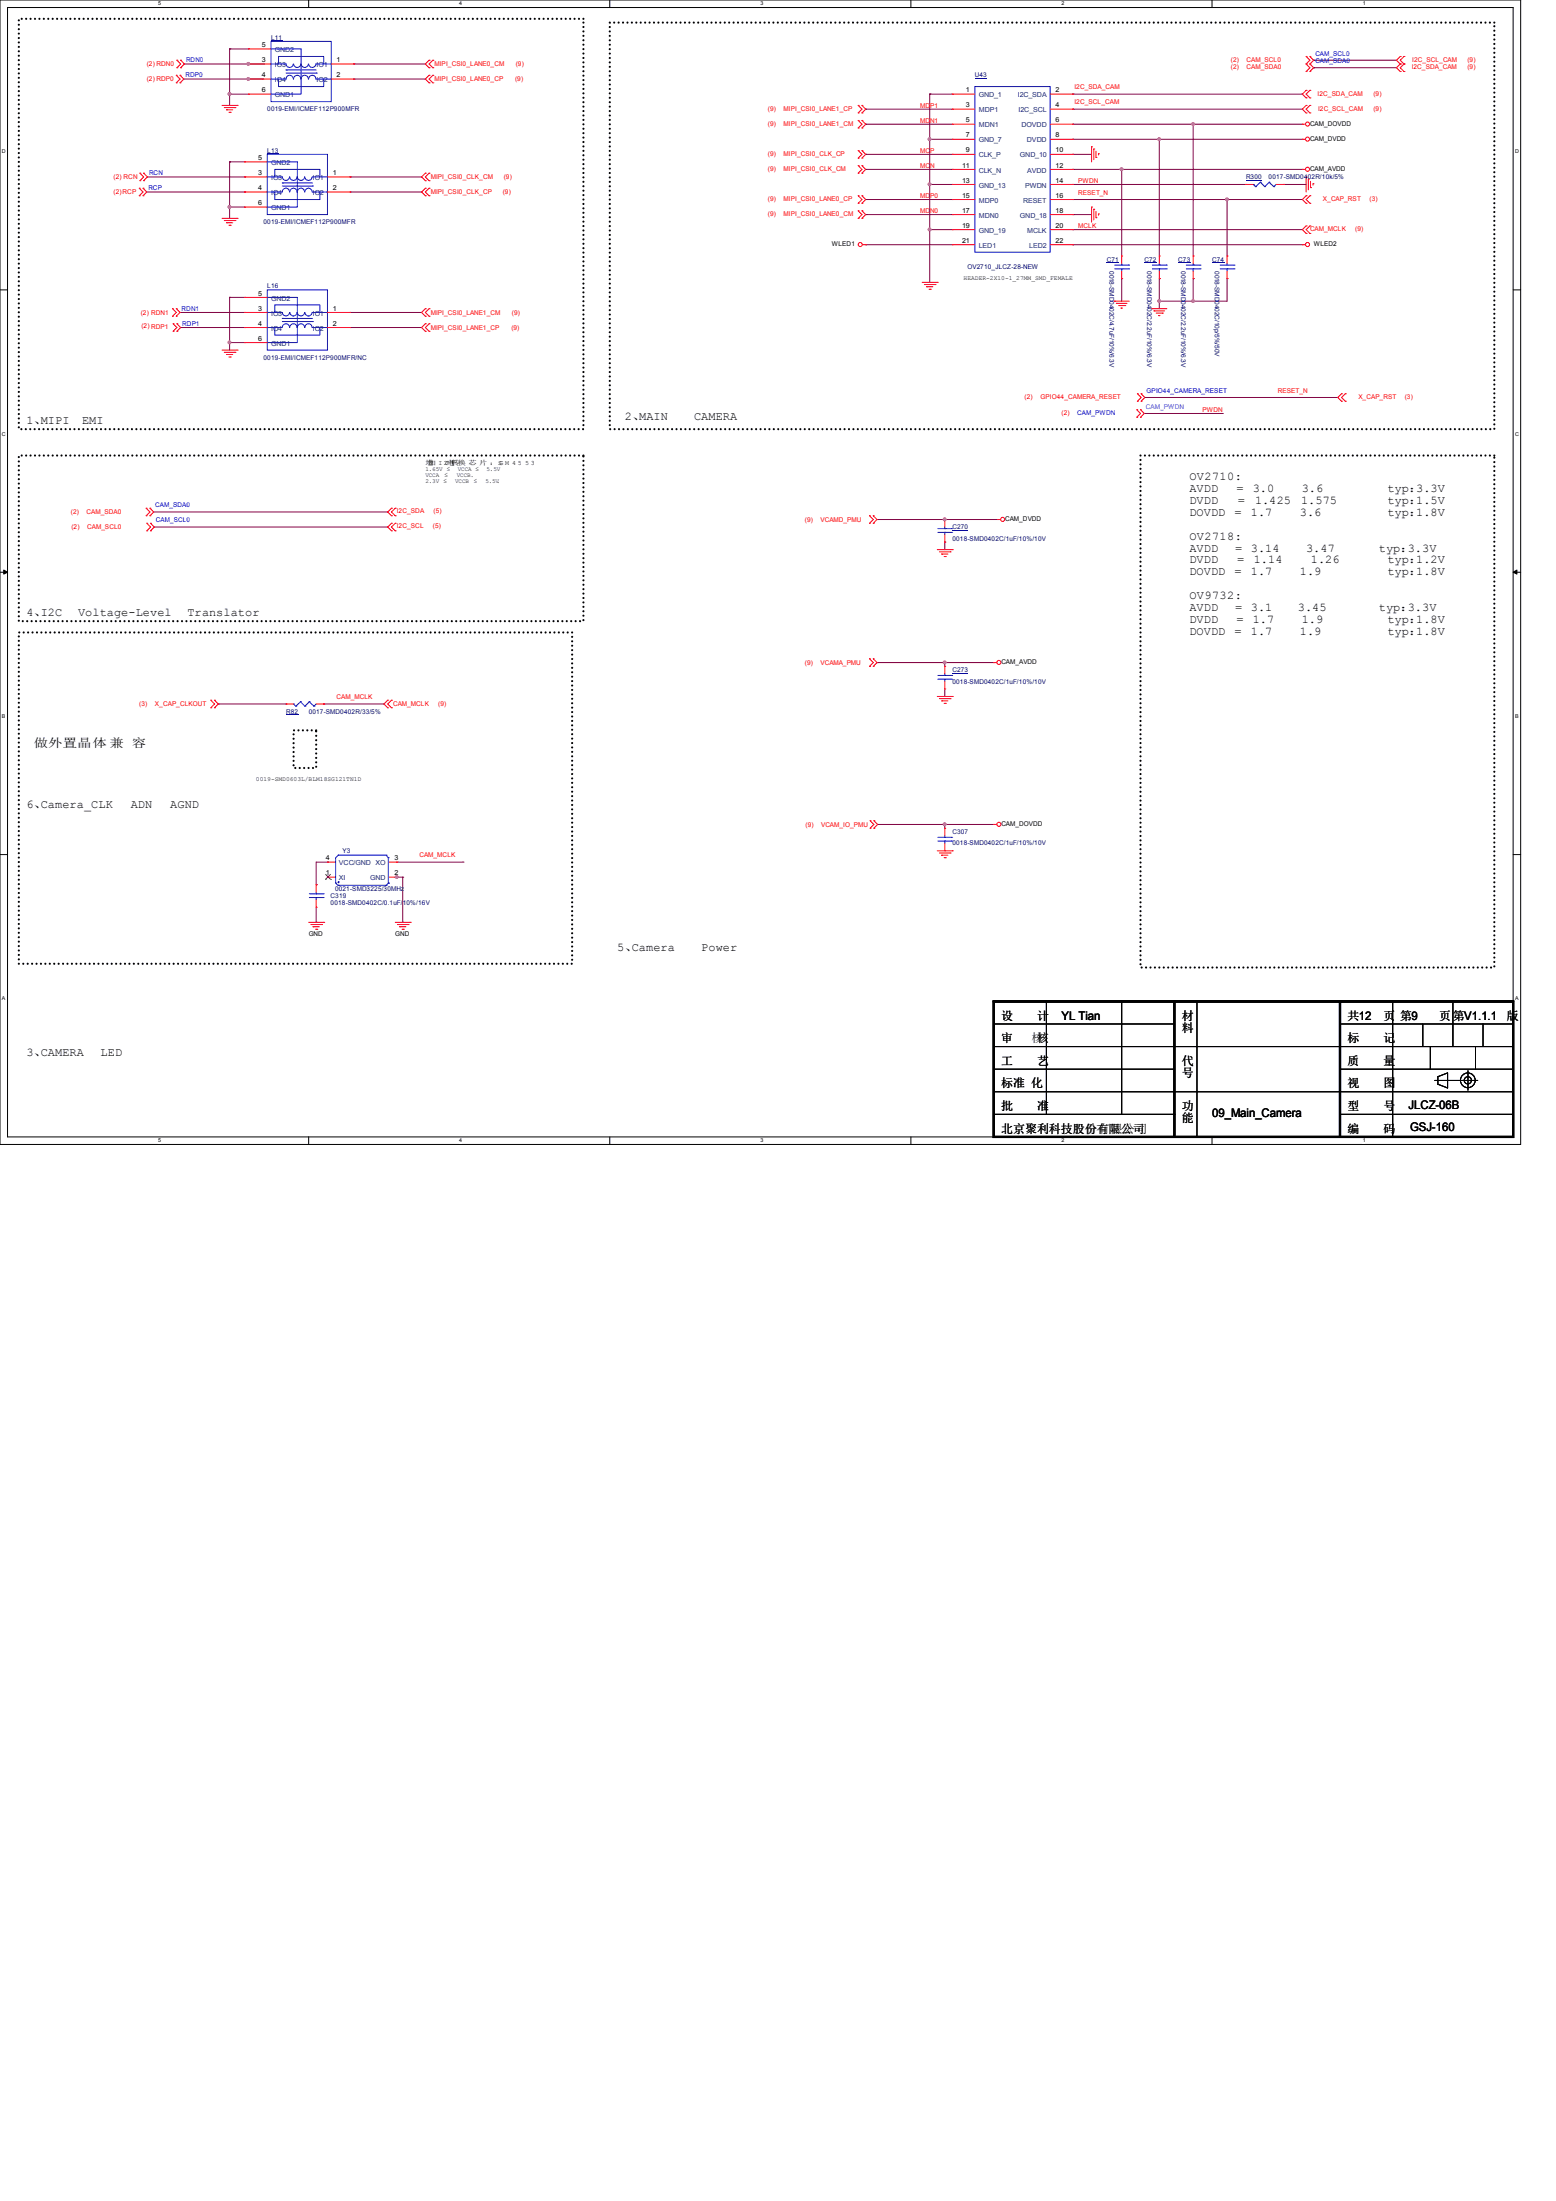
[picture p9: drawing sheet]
<svg xmlns="http://www.w3.org/2000/svg" width="210mm" height="297mm" viewBox="0 0 210 297" stroke-linecap="round" stroke-linejoin="round" font-family="sans-serif">
<path d="M0 0h205.2v154.4h-205.2zM1 1h203.2v152.4h-203.2z" fill="none" stroke="#000" stroke-width=".13"/>
<g fill="#fff">
<path d="M21.3 .1h.4v.8h-.4z"/>
<path d="M21.3 153.5h.4v.8h-.4z"/>
</g>
<path d="M41.7 0v1M41.7 153.4v1" fill="none" stroke="#000" stroke-width=".13"/>
<g fill="#fff">
<path d="M62 .1h.4v.8h-.4z"/>
<path d="M62 153.5h.4v.8h-.4z"/>
</g>
<path d="M82.3 0v1M82.3 153.4v1" fill="none" stroke="#000" stroke-width=".13"/>
<g fill="#fff">
<path d="M102.6 .1h.4v.8h-.4z"/>
<path d="M102.6 153.5h.4v.8h-.4z"/>
</g>
<path d="M122.9 0v1M122.9 153.4v1" fill="none" stroke="#000" stroke-width=".13"/>
<g fill="#fff">
<path d="M143.3 .1h.3v.8h-.3z"/>
<path d="M143.3 153.5h.3v.8h-.3z"/>
</g>
<path d="M163.6 0v1M163.6 153.4v1" fill="none" stroke="#000" stroke-width=".13"/>
<g fill="#fff">
<path d="M183.9 .1h.4v.8h-.4z"/>
<path d="M183.9 153.5h.4v.8h-.4z"/>
<path d="M.3 20.1h.5v.8h-.5z"/>
<path d="M204.5 20.1h.5v.8h-.5z"/>
<path d="M.3 58.2h.5v.8h-.5z"/>
<path d="M204.5 58.2h.5v.8h-.5z"/>
</g>
<path d="M0 39.1h1M204.2 39.1h1" fill="none" stroke="#000" stroke-width=".13"/>
<g fill="#fff">
<path d="M.3 96.3h.4v.8h-.4z"/>
<path d="M204.5 96.3h.4v.8h-.4z"/>
</g>
<path d="M0 77.2h1M204.2 77.2h1" fill="none" stroke="#000" stroke-width=".13"/>
<path d="M.5 76.9l.5 .3-.5 .3zM204.2 77.2l.5-.3v.6z" fill="#000" stroke="#000" stroke-width=".13"/>
<g fill="#fff">
<path d="M.3 134.4h.4v.8h-.4z"/>
<path d="M204.5 134.4h.4v.8h-.4z"/>
</g>
<g fill="none" stroke="#000" stroke-width=".13">
<path d="M0 115.3h1M204.2 115.3h1M134.1 138.2h24.4M141.2 135.1v15.3M151.4 135.1v15.3M161.5 135.1v18.3M180.8 138.2h23.4M188 135.1v18.3M192 138.2v3M196.1 135.1v6.1M200.2 138.2v3M134.1 147.3h70.1"/>
<path d="M134.1 141.2h70.1M134.1 144.3h24.4M134.1 150.4h24.4M180.8 144.3h23.4M180.8 150.4h23.4M193 141.2v3.1M193.6 145.8h5.8M194.1 145.3l1.3-.5v2l-1.3-.5zM198.1 144.5v2.6M199.1 141.2v3.1"/>
<circle cx="198.1" cy="145.8" r="1"/>
<circle cx="198.1" cy="145.8" r=".49"/>
</g>
<path d="M2.5 2.5h76.2v55.4h-76.2zM82.3 3h119.4v54.9h-119.4zM2.5 61.5h76.2v22.3h-76.2zM153.9 61.5h47.8v69.1h-47.8zM2.5 85.3h74.7v44.7h-74.7zM39.6 98.6h3.1v5h-3.1z" fill="none" stroke="#000" stroke-width=".3" stroke-dasharray="0 .6"/>
<g fill="none" stroke="#800040" stroke-width=".13">
<path d="M24.8 10.7h10.7M24.9 8.6h10.7M31 6.6h.1M31 12.7h.1M31 12.7h2.5M31 6.6v7.6M31 6.6h2.5M33.5 8.6h.1M33.5 10.7h.1M35.5 10.7h.1M35.6 8.6h.1M47.8 10.7h.1"/>
<path d="M47.8 8.6h.1M47.8 10.7h9.6M47.8 8.6h9.6M116.8 16.8h.1M116.8 14.7h.1M116.8 14.7h11.7M116.8 16.8h11.7M125.5 12.7h.1M125.5 18.8h.1M125.5 12.7h3M125.5 18.8h3M125.5 12.7v25.4"/>
<path d="M144.8 14.7h.1M144.8 12.7h.1M144.8 18.8h.1M144.8 16.8h.1M144.8 14.7h31M144.8 12.7h31M144.8 18.8h31M144.8 16.8h31M156.5 18.8h.1M156.5 18.8v15.7M161 16.8h.1M161 16.8v17.7"/>
<path d="M177.3 8.1h.1M177.3 9.1h.1M177.3 8.1h11.2M177.3 9.1h11.2M19.8 25.9h13.2M19.9 23.9h13.1M31 21.8h.1M31 27.9h.1M31 21.8v7.7M31 21.8h2M31 27.9h2M33 23.9h.1"/>
<path d="M33 25.9h.1M47.2 23.9h.1M47.2 25.9h.1M47.2 23.9h9.7M47.2 25.9h9.7M116.8 26.9h.1M116.8 29h.1M116.8 20.8h.1M116.8 22.9h.1M116.8 33h.1M116.8 26.9h11.7M116.8 29h11.7"/>
<path d="M116.8 20.8h11.7M116.8 22.9h11.7M116.8 33h11.7M125.5 31h.1M125.5 24.9h.1M125.5 31h3M125.5 24.9h3M144.8 31h.1M144.8 24.9h.1M144.8 22.9h.1M144.8 26.9h.1M144.8 29h.1"/>
<path d="M144.8 20.8h.1M144.8 33h.1M144.8 26.9h31M144.8 29h2.5M144.8 20.8h2.5M144.8 22.9h31M144.8 31h31M144.8 24.9h23.3M144.8 33h31M151.4 22.9h.1M151.4 37.6h.1M151.4 22.9v11.6"/>
<path d="M151.4 37.6v3M156.5 37.6h.1M156.5 37.6v4.1M161 37.6h.1M161 37.6v3M165.6 26.9h.1M165.6 37.6h.1M165.6 26.9v7.6M165.6 37.6v3h-9.1M173.2 24.9h.1M173.2 24.9h3.1M24.3 42.2h8.7"/>
<path d="M24.4 44.2h8.6M31 40.1h.1M31 46.2h.1M31 40.1h2M31 40.1v7.1M31 46.2h2M33 42.2h.1M33 44.2h.1M47.2 42.2h.1M47.2 44.2h.1M47.2 42.2h9.7M47.2 44.2h9.7"/>
<path d="M154.4 55.8h.1M154.4 55.8h10.7M154.5 53.6h.1M154.5 53.6h26.1M156.5 40.6h.1M161 40.6h.1M20.7 69.1h31.6M20.8 71.1h31.5M52.3 69.1h.1M52.3 71.1h.1M118.4 70.1h.1M118.4 70.1h16.2"/>
<path d="M127.5 73.2h.1M127.5 70.1h.1M127.5 73.2v1M29.5 95h.1M29.5 95h9.1M43.7 95h.1M43.7 95h8.1M118.4 89.4h.1M118.4 89.4h15.7M127.5 89.4h.1M127.5 94h.1M127.5 89.4v.5"/>
<path d="M127.5 93v1M42.7 119.4h.1M44.2 116.3h.1M44.2 116.3h-1.5v3.1M53.3 118.4h1.1M53.6 118.4h.1M53.6 116.3h8.9M54.4 118.4h.1M54.4 118.4v6.1M62.5 116.3h.1M118.4 111.3h.1M118.4 111.3h15.7"/>
<path d="M127.5 111.3h.1M127.5 111.3v.5M42.7 124.5h.1M42.7 122.4v2.1M54.4 124.5h.1"/>
</g>
<g fill="#f0f" stroke="#f0f" stroke-width=".13">
<circle cx="33.5" cy="8.6" r=".19"/>
<circle cx="33.5" cy="10.6" r=".19"/>
<circle cx="127.5" cy="70.1" r=".19"/>
<circle cx="127.5" cy="89.4" r=".19"/>
<circle cx="156.4" cy="18.8" r=".19"/>
<circle cx="161" cy="16.7" r=".19"/>
<circle cx="165.6" cy="26.9" r=".19"/>
<circle cx="125.5" cy="31" r=".19"/>
<circle cx="125.5" cy="24.9" r=".19"/>
<circle cx="125.5" cy="18.8" r=".19"/>
<circle cx="161" cy="40.6" r=".19"/>
<circle cx="156.4" cy="40.6" r=".19"/>
<circle cx="151.4" cy="22.8" r=".19"/>
<circle cx="31" cy="46.2" r=".19"/>
<circle cx="31" cy="27.9" r=".19"/>
<circle cx="31" cy="12.7" r=".19"/>
<circle cx="127.5" cy="111.2" r=".19"/>
<circle cx="53.5" cy="118.3" r=".19"/>
</g>
<g fill="none" stroke="#f00" stroke-width=".13">
<path d="M23.8 10.2h.1M23.8 11.2h.1M23.8 10.2l.5 .5-.5 .5M23.9 8.1h.1M23.9 9.1h.1M23.9 8.1l.5 .5-.5 .5M24.3 11.2h.1M24.3 10.2h.1M24.3 10.2l.5 .5-.5 .5M24.4 9.1h.1M24.4 8.1h.1M24.4 8.1l.5 .5-.5 .5"/>
<path d="M30 14.2h2M30.3 14.5h1.4M30.6 14.8h.1M30.6 14.8h.8M30.9 15.2h.2M31.1 15.2h.1M31.7 14.5h.1M32 14.2h.1M57.9 8.1h.1M57.9 9.1h.1M57.9 10.2h.1M57.9 11.2h.1"/>
<path d="M57.9 8.1l-.5 .5 .5 .5M57.9 10.2l-.5 .5 .5 .5M58.4 9.1h.1M58.4 8.1h.1M58.4 11.2h.1M58.4 10.2h.1M58.4 8.1l-.5 .5 .5 .5M58.4 10.2l-.5 .5 .5 .5M115.8 17.3h.1M115.8 16.3h.1M115.8 15.2h.1M115.8 14.2h.1"/>
<path d="M115.8 16.3l.5 .5-.5 .5M115.8 14.2l.5 .5-.5 .5M116.3 16.3h.1M116.3 17.3h.1M116.3 14.2h.1M116.3 15.2h.1M116.3 16.3l.5 .5-.5 .5M116.3 14.2l.5 .5-.5 .5M147.3 19.8h.1M147.3 19.8v2M175.8 18.8h.1M175.8 16.8h.1"/>
<path d="M175.8 18.8h.4M175.8 16.8h.4M176.3 12.2h.1M176.3 13.2h.1M176.3 14.2h.1M176.3 15.2h.1M176.3 7.6h.1M176.3 8.6h.1M176.3 9.7h.1M176.3 12.2l-.5 .5 .5 .5M176.3 14.2l-.5 .5 .5 .5M176.3 7.6l.5 .5-.5 .5"/>
<path d="M176.3 8.6l.5 .5-.5 .6M176.8 13.2h.1M176.8 12.2h.1M176.8 15.2h.1M176.8 14.2h.1M176.8 8.6h.1M176.8 7.6h.1M176.8 9.7h.1M176.8 12.2l-.5 .5 .5 .5M176.8 14.2l-.5 .5 .5 .5M176.8 7.6l.5 .5-.5 .5M176.8 8.6l.5 .5-.5 .6"/>
<path d="M189 8.6h.1M189 9.7h.1M189 7.6h.1M189 8.6l-.5 .5 .5 .6M189 7.6l-.5 .5 .5 .5M189.5 9.7h.1M189.5 8.6h.1M189.5 7.6h.1M189.5 8.6l-.5 .5 .5 .6M189.5 7.6l-.5 .5 .5 .5M18.8 25.4h.1M18.8 26.4h.1"/>
<path d="M18.8 25.4l.5 .5-.5 .5M18.9 23.4h.1M18.9 24.4h.1M18.9 23.4l.5 .5-.5 .5M19.3 26.4h.1M19.3 25.4h.1M19.3 25.4l.5 .5-.5 .5M19.4 24.4h.1M19.4 23.4h.1M19.4 23.4l.5 .5-.5 .5M30 29.5h2M30.3 29.8h1.4"/>
<path d="M30.6 30.1h.1M30.6 30.1h.8M30.9 30.4h.2M31.1 30.4h.1M31.7 29.8h.1M32 29.5h.1M57.4 23.4h.1M57.4 24.4h.1M57.4 25.4h.1M57.4 26.4h.1M57.4 23.4l-.5 .5 .5 .5M57.4 25.4l-.5 .5 .5 .5"/>
<path d="M57.9 24.4h.1M57.9 23.4h.1M57.9 26.4h.1M57.9 25.4h.1M57.9 23.4l-.5 .5 .5 .5M57.9 25.4l-.5 .5 .5 .5M115.8 29.5h.1M115.8 28.4h.1M115.8 27.4h.1M115.8 26.4h.1M115.8 23.4h.1M115.8 22.4h.1"/>
<path d="M115.8 21.3h.1M115.8 20.3h.1M115.8 28.4l.5 .6-.5 .5M115.8 26.4l.5 .5-.5 .5M115.8 22.4l.5 .5-.5 .5M115.8 20.3l.5 .5-.5 .5M116.3 28.4h.1M116.3 29.5h.1M116.3 26.4h.1M116.3 27.4h.1M116.3 22.4h.1M116.3 23.4h.1"/>
<path d="M116.3 20.3h.1M116.3 21.3h.1M116.3 28.4l.5 .6-.5 .5M116.3 26.4l.5 .5-.5 .5M116.3 22.4l.5 .5-.5 .5M116.3 20.3l.5 .5-.5 .5M116.4 33h.4M116.8 33h.1M124.5 38.1h2M124.8 38.4h1.4M125.1 38.7h.1M125.1 38.7h.8"/>
<path d="M125.4 39h.2M125.6 39h.1M126.2 38.4h.1M126.5 38.1h.1M147.3 27.9h.1M147.3 27.9v2.1M147.6 20.1h.1M147.6 28.2h.1M147.6 20.1v1.4M147.6 28.2v1.5M147.9 21.3h.1M147.9 29.4h.1"/>
<path d="M147.9 20.4v.9M147.9 28.5v.9M148.3 20.7h.1M148.3 28.9h.1M148.3 20.7v.2M148.3 28.9v.1M175.8 33h.1M175.8 22.9h.1M175.8 33h.4M175.8 22.9h.4M176.3 23.9h.1M176.3 30.5h.1"/>
<path d="M176.3 31.5h.1M176.3 27.4h.1M176.3 26.4h.1M176.3 23.9v2M176.3 30.5l-.5 .5 .5 .5M176.3 26.4l-.5 .5 .5 .5M176.6 24.2h.1M176.6 24.2v1.4M176.8 31.5h.1M176.8 30.5h.1M176.8 26.4h.1M176.8 27.4h.1"/>
<path d="M176.8 30.5l-.5 .5 .5 .5M176.8 26.4l-.5 .5 .5 .5M176.9 25.3h.1M176.9 24.5v.8M177.2 24.8h.1M177.2 24.8v.2M23.3 41.7h.1M23.3 42.7h.1M23.3 41.7l.5 .5-.5 .5M23.4 43.7h.1M23.4 44.7h.1M23.4 43.7l.5 .5-.5 .5"/>
<path d="M23.8 42.7h.1M23.8 41.7h.1M23.8 41.7l.5 .5-.5 .5M23.9 44.7h.1M23.9 43.7h.1M23.9 43.7l.5 .5-.5 .5M30 47.2h2M30.3 47.5h1.4M30.6 47.8h.1M30.6 47.8h.8M30.9 48.2h.2M31.1 48.2h.1"/>
<path d="M31.7 47.5h.1M32 47.2h.1M57.4 41.7h.1M57.4 42.7h.1M57.4 43.7h.1M57.4 44.7h.1M57.4 41.7l-.5 .5 .5 .5M57.4 43.7l-.5 .5 .5 .5M57.9 42.7h.1M57.9 41.7h.1M57.9 44.7h.1M57.9 43.7h.1"/>
<path d="M57.9 41.7l-.5 .5 .5 .5M57.9 43.7l-.5 .5 .5 .5M150.4 40.6h.1M150.4 40.6h2M150.7 40.9h.1M150.7 40.9h1.4M151 41.2h.8M151.3 41.6h.1M151.3 41.6h.2M151.8 41.2h.1M153.4 55.3h.1M153.4 56.3h.1"/>
<path d="M153.4 55.3l.5 .5-.5 .5M153.5 53.1h.1M153.5 54.1h.1M153.5 53.1l.5 .5-.5 .5M153.9 56.3h.1M153.9 55.3h.1M153.9 55.3l.5 .5-.5 .5M154 54.1h.1M154 53.1h.1M154 53.1l.5 .5-.5 .5M155.4 41.7h.1M155.4 41.7h2.1"/>
<path d="M155.7 42h.1M155.7 42h1.5M156 42.2h.9M156.4 42.6h.1M156.9 42.2h.1M181.1 54.1h.1M181.1 53.1h.1M181.1 53.1l-.5 .5 .5 .5M181.6 53.1h.1M181.6 54.1h.1M181.6 53.1l-.5 .5 .5 .5M19.7 68.6h.1"/>
<path d="M19.7 69.6h.1M19.7 68.6l.5 .5-.5 .5M19.8 70.6h.1M19.8 71.6h.1M19.8 70.6l.5 .5-.5 .5M20.2 69.6h.1M20.2 68.6h.1M20.2 68.6l.5 .5-.5 .5M20.3 71.6h.1M20.3 70.6h.1M20.3 70.6l.5 .5-.5 .5M52.8 71.6h.1"/>
<path d="M52.8 70.6h.1M52.8 69.6h.1M52.8 68.6h.1M52.8 70.6l-.5 .5 .5 .5M52.8 68.6l-.5 .5 .5 .5M53.3 70.6h.1M53.3 71.6h.1M53.3 68.6h.1M53.3 69.6h.1M53.3 70.6l-.5 .5 .5 .5M53.3 68.6l-.5 .5 .5 .5M117.3 69.6h.1"/>
<path d="M117.3 70.6h.1M117.3 69.6l.6 .5-.6 .5M117.9 70.6h.1M117.9 69.6h.1M117.9 69.6l.5 .5-.5 .5M126.5 74.2h2M126.8 74.5h1.4M127.1 74.8h.1M127.1 74.8h.8M127.4 75.1h.2M127.6 75.1h.1M128.2 74.5h.1"/>
<path d="M128.5 74.2h.1M134.6 70.1h.1M134.6 70.1h.4M28.4 94.5h.1M28.4 95.5h.1M28.4 94.5l.6 .5-.6 .5M29 95.5h.1M29 94.5h.1M29 94.5l.5 .5-.5 .5M52.3 94.5h.1M52.3 95.5h.1M52.3 94.5l-.5 .5 .5 .5"/>
<path d="M52.8 95.5h.1M52.8 94.5h.1M52.8 94.5l-.5 .5 .5 .5M117.3 88.9h.1M117.3 89.9h.1M117.3 88.9l.6 .5-.6 .5M117.9 89.9h.1M117.9 88.9h.1M117.9 88.9l.5 .5-.5 .5M126.5 94h2M126.8 94.3h1.4M127.1 94.6h.1"/>
<path d="M127.1 94.6h.8M127.4 94.9h.2M127.6 94.9h.1M128.2 94.3h.1M128.5 94h.1M134.1 89.4h.1M134.1 89.4h.4M117.4 110.7h.1M117.4 111.8h.1M117.4 110.7l.5 .6-.5 .5M117.9 111.8h.1M117.9 110.7h.1"/>
<path d="M117.9 110.7l.5 .6-.5 .5M126.5 114.8h2M126.8 115.1h1.4M127.1 115.4h.1M127.1 115.4h.8M127.4 115.7h.2M127.6 115.7h.1M128.2 115.1h.1M128.5 114.8h.1M134.1 111.3h.1M134.1 111.3h.4M41.7 124.5h2"/>
<path d="M42 124.8h1.4M42.2 125.1h.1M42.2 125.1h.9M42.6 125.4h.2M42.8 125.4h.1M43.4 124.8h.1M43.7 124.5h.1M53.3 124.5h2.1M53.6 124.8h1.5M53.9 125.1h.1M53.9 125.1h.9M54.3 125.4h.1"/>
<path d="M54.4 125.4h.1M55.1 124.8h.1M55.4 124.5h.1"/>
<circle cx="176.5" cy="18.8" r=".28"/>
<circle cx="176.5" cy="16.7" r=".28"/>
<circle cx="116.1" cy="33" r=".28"/>
<circle cx="176.5" cy="22.8" r=".28"/>
<circle cx="176.5" cy="33" r=".28"/>
<circle cx="135.3" cy="70.1" r=".28"/>
<circle cx="134.8" cy="89.4" r=".28"/>
<circle cx="134.8" cy="111.2" r=".28"/>
</g>
<path d="M134.1 135.1h70.1v18.3h-70.1zM134.1 135.1h46.7M158.5 135.1v18.3M180.8 135.1h23.4M180.8 135.1v18.3" fill="none" stroke="#000" stroke-width=".3"/>
<path d="M164.7 36.3h1.8M164.7 35.8h1.8M165.6 35.8h.1M165.6 36.3h.1M165.6 35.6v.2M165.6 36.3v.3M166.5 36.3h.1M166.5 35.8h.1" fill="none" stroke="#00f" stroke-width=".13"/>
<path d="M163.6 35.4h1.6v.1h-1.6z" fill="#000080"/>
<path d="M165.6 34.5h.1M165.6 37.6h.1M165.6 34.5v1.1M165.6 36.6v1" fill="none" stroke="#f00" stroke-width=".13"/>
<g fill="none" stroke="#00f" stroke-width=".13">
<path d="M36.6 5.6h8.1v8.1h-8.1zM36.6 6.6h4v6.1h-4M37.6 10.7v1h6.1v-1M37.6 8.6v-1h6.1v1M38.6 9.4h.1M38.6 9.4h4.1M38.6 9.9h4.1M39.6 8.6a.49 .49 0 0 1-.5 .5 .49 .49 0 0 1-.5-.5h-2M39.6 10.7a.49 .49 0 0 0-.5-.5 .49 .49 0 0 0-.5 .5h-2M40.6 8.6a.49 .49 0 0 1-.5 .5 .49 .49 0 0 1-.5-.5M40.6 10.7a.49 .49 0 0 0-.5-.5 .49 .49 0 0 0-.5 .5M41.6 8.6a.49 .49 0 0 1-.5 .5 .49 .49 0 0 1-.5-.5"/>
<path d="M41.6 10.7a.49 .49 0 0 0-.5-.5 .49 .49 0 0 0-.5 .5M42.6 8.6a.49 .49 0 0 1-.5 .5 .49 .49 0 0 1-.4-.5M42.6 10.7a.49 .49 0 0 0-.5-.5 .49 .49 0 0 0-.4 .5M42.7 9.9h.1M42.7 10.7h2M42.7 8.6h2"/>
</g>
<path d="M36.6 5.5h1.5h-1.5z" fill="#000080"/>
<g fill="none" stroke="#f00" stroke-width=".13">
<path d="M33.5 8.6h.1M33.5 10.7h.1M33.5 12.7h.1M33.5 6.6h.1M33.5 8.6h3.1M33.5 10.7h3.1M33.5 12.7h3.1M33.5 6.6h3.1M44.7 8.6h3.1M44.7 10.7h3.1M47.8 8.6h.1M47.8 10.7h.1"/>
<path d="M168.1 24.9h.1M168.1 24.9h1.1M172.2 24.9h1M173.2 24.9h.1"/>
</g>
<g fill="none" stroke="#00f" stroke-width=".13">
<path d="M150.5 36.3h1.8M150.5 35.8h1.8M151.4 35.8h.1M151.4 36.3h.1M151.4 35.6v.2M151.4 36.3v.3M152.3 36.3h.1M152.3 35.8h.1M169.2 24.9h.1M169.2 24.9l.3 .3M169.5 25.2h.1M170.1 24.6h.1"/>
<path d="M170.1 24.6l.6 .6M170.1 24.6l-.6 .6M170.7 25.2h.1M171.3 24.6h.1M171.3 24.6l.6 .6M171.3 24.6l-.6 .6M171.9 25.2h.1M172.2 24.9l-.3 .3"/>
</g>
<path d="M168.1 24.3h2.2" fill="none" stroke="#000080" stroke-width=".13"/>
<path d="M149.4 35.4h1.6v.1h-1.6z" fill="#000080"/>
<path d="M151.4 34.5h.1M151.4 37.6h.1M151.4 34.5v1.1M151.4 36.6v1M44.2 118.4h.1M44.2 116.3h.1M44.2 118.4h1M44.2 116.3h1M52.5 118.4h1.1M52.5 116.3h1.1M53.6 116.3h.1M53.6 118.4h.1" fill="none" stroke="#f00" stroke-width=".13"/>
<g fill="none" stroke="#00f" stroke-width=".13">
<path d="M36.1 20.8h8.1v8.2h-8.1zM36.1 21.8h4v6.1h-4M37.1 25.9v1h6.1v-1M37.1 23.9v-1h6.1v1M38.1 24.7h.1M38.1 24.7h4.1M38.1 25.1h4.1M39.1 23.9a.49 .49 0 0 1-.5 .4 .49 .49 0 0 1-.5-.4h-2M39.1 25.9a.49 .49 0 0 0-.5-.5 .49 .49 0 0 0-.5 .5h-2M40.1 23.9a.49 .49 0 0 1-.5 .4 .49 .49 0 0 1-.5-.4M40.1 25.9a.49 .49 0 0 0-.5-.5 .49 .49 0 0 0-.5 .5M41.1 23.9a.49 .49 0 0 1-.5 .4 .49 .49 0 0 1-.5-.4"/>
<path d="M41.1 25.9a.49 .49 0 0 0-.5-.5 .49 .49 0 0 0-.5 .5M42.1 23.9a.49 .49 0 0 1-.5 .4 .49 .49 0 0 1-.5-.4M42.1 25.9a.49 .49 0 0 0-.5-.5 .49 .49 0 0 0-.5 .5M42.2 25.1h.1M42.2 25.9h2M42.2 23.9h2M45.3 119.2h.1M45.3 119.2l.3 .3M45.6 119.5h.1M45.6 115.4h.1M45.6 115.4l-.3 .3v3.5M45.6 115.4h6.5"/>
<path d="M45.6 119.5h6.5M52.1 115.4h.1M52.1 119.5h.1M52.1 115.4l.3 .3M52.4 119.2h.1M52.4 115.7h.1M52.4 115.7v3.5M52.4 119.2l-.3 .3"/>
</g>
<path d="M45.7 119v.1z" fill-rule="evenodd" fill="#00f" stroke="#00f" stroke-width=".13"/>
<path d="M43.9 118.7h.1M43.9 118l.7 .7M44.6 118.7h.1M44.6 118l-.7 .7" fill="none" stroke="#804000" stroke-width=".13"/>
<path d="M36.1 20.7h1.5v.1h-1.5z" fill="#000080"/>
<path d="M33 23.9h.1M33 25.9h.1M33 27.9h.1M33 21.8h.1M33 23.9h3.1M33 25.9h3.1M33 27.9h3.1M33 21.8h3.1M44.2 23.9h3M44.2 25.9h3M47.2 23.9h.1M47.2 25.9h.1" fill="none" stroke="#f00" stroke-width=".13"/>
<path d="M155.5 36.3h1.9M155.5 35.8h1.9M156.5 35.8h.1M156.5 36.3h.1M156.5 35.6v.2M156.5 36.3v.3M157.4 36.3h.1M157.4 35.8h.1" fill="none" stroke="#00f" stroke-width=".13"/>
<path d="M154.4 35.4h1.7v.1h-1.7z" fill="#000080"/>
<path d="M156.5 34.5h.1M156.5 37.6h.1M156.5 34.5v1.1M156.5 36.6v1" fill="none" stroke="#f00" stroke-width=".13"/>
<path d="M131.6 11.7h10.1v22.3h-10.1z" fill="none" stroke="#00f" stroke-width=".13"/>
<path d="M131.6 10.5h1.6v.1h-1.6z" fill="#000080"/>
<g fill="none" stroke="#f00" stroke-width=".13">
<path d="M128.5 12.7h.1M128.5 14.7h.1M128.5 16.8h.1M128.5 18.8h.1M128.5 12.7h3.1M128.5 14.7h3.1M128.5 16.8h3.1M128.5 18.8h3.1M141.7 12.7h3.1M141.7 14.7h3.1M141.7 16.8h3.1M141.7 18.8h3.1"/>
<path d="M144.8 12.7h.1M144.8 14.7h.1M144.8 16.8h.1M144.8 18.8h.1M128.5 20.8h.1M128.5 22.9h.1M128.5 24.9h.1M128.5 26.9h.1M128.5 29h.1M128.5 31h.1M128.5 33h.1M128.5 20.8h3.1"/>
<path d="M128.5 22.9h3.1M128.5 24.9h3.1M128.5 26.9h3.1M128.5 29h3.1M128.5 31h3.1M128.5 33h3.1M141.7 20.8h3.1M141.7 22.9h3.1M141.7 24.9h3.1M141.7 26.9h3.1M141.7 29h3.1M141.7 31h3.1"/>
<path d="M141.7 33h3.1M144.8 20.8h.1M144.8 22.9h.1M144.8 24.9h.1M144.8 26.9h.1M144.8 29h.1M144.8 31h.1M144.8 33h.1M127.5 70.1h.1M127.5 73.2h.1M127.5 70.1v1M127.5 72.1v1.1"/>
<path d="M42.7 119.4h.1M42.7 119.4v1M42.7 122.4h.1M42.7 121.4v1"/>
</g>
<g fill="none" stroke="#00f" stroke-width=".13">
<path d="M160.1 36.3h1.9M160.1 35.8h1.9M161 35.8h.1M161 36.3h.1M161 35.6v.2M161 36.3v.3M162 36.3h.1M162 35.8h.1M126.6 71.8h1.8M126.6 71.3h1.8M127.5 71.3h.1M127.5 71.8h.1"/>
<path d="M127.5 71.1v.2M127.5 71.8v.3M128.4 71.8h.1M128.4 71.3h.1M41.7 121.1h1.9M41.7 120.6h1.9M42.7 120.6h.1M42.7 121.1h.1M42.7 120.4v.2M42.7 121.1v.3M43.6 121.1h.1M43.6 120.6h.1"/>
</g>
<path d="M128.5 71.5h2.2" fill="none" stroke="#000080" stroke-width=".13"/>
<path d="M159 35.4h1.7v.1h-1.7z" fill="#000080"/>
<g fill="none" stroke="#f00" stroke-width=".13">
<path d="M161 34.5h.1M161 37.6h.1M161 34.5v1.1M161 36.6v1M33 42.2h.1M33 44.2h.1M33 46.2h.1M33 40.1h.1M33 42.2h3.1M33 44.2h3.1M33 46.2h3.1M33 40.1h3.1"/>
<path d="M44.2 42.2h3M44.2 44.2h3M47.2 42.2h.1M47.2 44.2h.1"/>
</g>
<g fill="none" stroke="#00f" stroke-width=".13">
<path d="M36.1 39.1h8.1v8.1h-8.1zM36.1 40.1h4v6.1h-4M37.1 44.2v1h6.1v-1M37.1 42.2v-1.1h6.1v1.1M38.1 43h.1M38.1 43h4.1M38.1 43.4h4.1M39.1 42.2a.49 .49 0 0 1-.5 .4 .49 .49 0 0 1-.5-.4h-2M39.1 44.2a.49 .49 0 0 0-.5-.5 .49 .49 0 0 0-.5 .5h-2M40.1 42.2a.49 .49 0 0 1-.5 .4 .49 .49 0 0 1-.5-.4M40.1 44.2a.49 .49 0 0 0-.5-.5 .49 .49 0 0 0-.5 .5M41.1 42.2a.49 .49 0 0 1-.5 .4 .49 .49 0 0 1-.5-.4"/>
<path d="M41.1 44.2a.49 .49 0 0 0-.5-.5 .49 .49 0 0 0-.5 .5M42.1 42.2a.49 .49 0 0 1-.5 .4 .49 .49 0 0 1-.5-.4M42.1 44.2a.49 .49 0 0 0-.5-.5 .49 .49 0 0 0-.5 .5M42.2 43.4h.1M42.2 44.2h2M42.2 42.2h2M39.6 95h.1M39.6 95l.3 .3M39.9 95.3h.1M40.6 94.7h.1M40.6 94.7l.5 .6M40.6 94.7l-.7 .6"/>
<path d="M41.1 95.3h.1M41.7 94.7h.1M41.7 94.7l.7 .6M41.7 94.7l-.6 .6M42.4 95.3h.1M42.7 95l-.3 .3"/>
</g>
<path d="M38.6 96.4h1.7v.1h-1.7z" fill="#000080"/>
<path d="M38.6 95h.1M38.6 95h1M42.7 95h1M43.7 95h.1M127.5 89.9h.1M127.5 93h.1M127.5 89.9v1M127.5 91.9v1.1M127.5 111.8h.1M127.5 114.8h.1M127.5 111.8v1M127.5 113.8v1" fill="none" stroke="#f00" stroke-width=".13"/>
<g fill="none" stroke="#00f" stroke-width=".13">
<path d="M126.6 91.7h1.8M126.6 91.1h1.8M127.5 91.1h.1M127.5 91.7h.1M127.5 90.9v.2M127.5 91.7v.2M128.4 91.7h.1M128.4 91.1h.1M126.6 113.5h1.8M126.6 113h1.8M127.5 113h.1M127.5 113.5h.1"/>
<path d="M127.5 112.8v.2M127.5 113.5v.3M128.4 113.5h.1M128.4 113h.1"/>
</g>
<path d="M128.5 90.8h2.2" fill="none" stroke="#000080" stroke-width=".13"/>
<g fill="#f0f" stroke="#f0f" stroke-width=".13">
<circle cx="33.5" cy="8.6" r=".19"/>
<circle cx="33.5" cy="10.6" r=".19"/>
<circle cx="127.5" cy="70.1" r=".19"/>
<circle cx="127.5" cy="89.4" r=".19"/>
<circle cx="156.4" cy="18.8" r=".19"/>
<circle cx="161" cy="16.7" r=".19"/>
<circle cx="165.6" cy="26.9" r=".19"/>
<circle cx="125.5" cy="31" r=".19"/>
<circle cx="125.5" cy="24.9" r=".19"/>
<circle cx="125.5" cy="18.8" r=".19"/>
<circle cx="161" cy="40.6" r=".19"/>
<circle cx="156.4" cy="40.6" r=".19"/>
<circle cx="151.4" cy="22.8" r=".19"/>
<circle cx="31" cy="46.2" r=".19"/>
<circle cx="31" cy="27.9" r=".19"/>
<circle cx="31" cy="12.7" r=".19"/>
<circle cx="127.5" cy="111.2" r=".19"/>
<circle cx="53.5" cy="118.3" r=".19"/>
</g>
<g font-size="1.6">
<text x="3.6" y="57.1">1、</text>
<text x="5.5" y="57.1">MIPI</text>
<text x="11.1" y="57.1">EMI</text>
<text x="84.3" y="56.6">2、</text>
<text x="86.3" y="56.6">MAIN</text>
<text x="93.7" y="56.6">CAMERA</text>
<text x="160.5" y="64.8">OV2710:</text>
<text x="160.5" y="66.4">AVDD</text>
<text x="160.5" y="68">DVDD</text>
<text x="160.5" y="69.6">DOVDD</text>
<text x="166.6" y="69.6">=</text>
<text x="166.9" y="66.4">=</text>
<text x="167.1" y="68">=</text>
<text x="168.8" y="69.6">1.7</text>
<text x="169.1" y="66.4">3.0</text>
<text x="169.4" y="68">1.425</text>
<text x="175.4" y="69.6">3.6</text>
<text x="175.6" y="68">1.575</text>
<text x="175.7" y="66.4">3.6</text>
<text x="187.2" y="66.4">typ：</text>
<text x="187.2" y="68">typ：</text>
<text x="187.2" y="69.6">typ：</text>
<text x="191.1" y="66.4">3.3V</text>
<text x="191.1" y="68">1.5V</text>
<text x="191.1" y="69.6">1.8V</text>
<text x="160.5" y="72.8">OV2718:</text>
<text x="160.5" y="74.4">AVDD</text>
<text x="160.5" y="76">DVDD</text>
<text x="160.5" y="77.6">DOVDD</text>
<text x="166.6" y="77.6">=</text>
<text x="166.7" y="74.4">=</text>
<text x="167" y="76">=</text>
<text x="168.8" y="74.4">3.14</text>
<text x="168.8" y="77.6">1.7</text>
<text x="169.2" y="76">1.14</text>
<text x="175.4" y="77.6">1.9</text>
<text x="176.3" y="74.4">3.47</text>
<text x="176.9" y="76">1.26</text>
<text x="186.1" y="74.4">typ：</text>
<text x="187.2" y="76">typ：</text>
<text x="187.2" y="77.6">typ：</text>
<text x="190" y="74.4">3.3V</text>
<text x="191.1" y="76">1.2V</text>
<text x="191.1" y="77.6">1.8V</text>
<text x="3.6" y="83.1">4、</text>
<text x="5.5" y="83.1">I2C</text>
<text x="10.5" y="83.1">Voltage-Level</text>
<text x="25.3" y="83.1">Translator</text>
<text x="160.5" y="80.9">OV9732:</text>
<text x="160.5" y="82.5">AVDD</text>
<text x="166.7" y="82.5">=</text>
<text x="168.8" y="82.5">3.1</text>
<text x="175.2" y="82.5">3.45</text>
<text x="186.1" y="82.5">typ：</text>
<text x="190" y="82.5">3.3V</text>
<text x="160.5" y="84.1">DVDD</text>
<text x="160.5" y="85.7">DOVDD</text>
<text x="166.6" y="85.7">=</text>
<text x="166.9" y="84.1">=</text>
<text x="168.8" y="85.7">1.7</text>
<text x="169.1" y="84.1">1.7</text>
<text x="175.4" y="85.7">1.9</text>
<text x="175.7" y="84.1">1.9</text>
<text x="187.2" y="84.1">typ：</text>
<text x="187.2" y="85.7">typ：</text>
<text x="191.1" y="84.1">1.8V</text>
<text x="191.1" y="85.7">1.8V</text>
<text x="4.6" y="100.8">做外置晶体 兼 容</text>
<text x="3.6" y="109">6、</text>
<text x="5.5" y="109">Camera_CLK</text>
<text x="17.6" y="109">ADN</text>
<text x="23" y="109">AGND</text>
<text x="83.3" y="128.3">5、</text>
<text x="85.3" y="128.3">Camera</text>
<text x="94.7" y="128.3">Power</text>
<text x="135.1" y="137.6">设</text>
<text x="140" y="137.6">计</text>
<text x="143.3" y="137.6">YL Tian</text>
<text x="159.5" y="137.6">材</text>
<text x="181.9" y="137.6">共12</text>
<text x="186.7" y="137.6">页</text>
<text x="189" y="137.6">第9</text>
<text x="194.2" y="137.6">页</text>
<text x="196.1" y="137.6">第V1.1.1</text>
<text x="203.4" y="137.6">版</text>
<text x="3.6" y="142.5">3、</text>
<text x="5.5" y="142.5">CAMERA</text>
<text x="13.6" y="142.5">LED</text>
<text x="135.1" y="140.6">审</text>
<text x="135.1" y="143.7">工</text>
<text x="139.2" y="140.6">核</text>
<text x="140" y="140.6">核</text>
<text x="140" y="143.7">艺</text>
<text x="159.5" y="139.2">料</text>
<text x="159.5" y="143.7">代</text>
<text x="181.9" y="143.7">质</text>
<text x="181.9" y="140.6">标</text>
<text x="186.7" y="143.7">量</text>
<text x="186.7" y="140.6">记</text>
<text x="135.1" y="146.7">标准 化</text>
<text x="135.1" y="149.8">批</text>
<text x="140" y="149.8">准</text>
<text x="159.5" y="145.3">号</text>
<text x="159.5" y="149.8">功</text>
<text x="181.9" y="146.7">视</text>
<text x="181.9" y="149.8">型</text>
<text x="186.7" y="146.7">图</text>
<text x="186.7" y="149.8">号</text>
<text x="190.1" y="149.7">JLCZ-06B</text>
<text x="135.1" y="152.8">北京聚利科技股份有限公司</text>
<text x="159.5" y="151.4">能</text>
<text x="163.6" y="150.8">09_Main_Camera</text>
<text x="181.9" y="152.8">编</text>
<text x="186.7" y="152.8">码</text>
<text x="190.3" y="152.6">GSJ-160</text>
</g>
<g font-size=".9" fill="#000080">
<text x="36.6" y="5.4">L11</text>
<text x="131.6" y="10.5">U43</text>
<text x="36.1" y="15">0019-EMI/ICMEF112P900MFR</text>
<text x="36.1" y="20.6">L13</text>
<text x="168.2" y="24.2">R300</text>
<text x="171.2" y="24.2">0017-SMD0402R/10k/5%</text>
<text x="35.6" y="30.3">0019-EMI/ICMEF112P900MFR</text>
<text x="149.4" y="35.3">C71</text>
<text x="154.4" y="35.3">C72</text>
<text x="159" y="35.3">C73</text>
<text x="163.6" y="35.3">C74</text>
<text x="36.1" y="38.9">L16</text>
<text x="130.6" y="36.4">OV2710_JLCZ-28-NEW</text>
<text x="149.8" y="36.6" transform="rotate(90 149.8 36.6)">0018-SMD0402C/4.7uF/10%/6.3V</text>
<text x="154.8" y="36.6" transform="rotate(90 154.8 36.6)">0018-SMD0402C/2.2uF/10%/6.3V</text>
<text x="159.4" y="36.6" transform="rotate(90 159.4 36.6)">0018-SMD0402C/2.2uF/10%/6.3V</text>
<text x="164" y="36.6" transform="rotate(90 164 36.6)">0018-SMD0402C/10p/5%/50V</text>
<text x="35.6" y="48.6">0019-EMI/ICMEF112P900MFR/NC</text>
<text x="128.5" y="71.4">C270</text>
<text x="128.5" y="72.9">0018-SMD0402C/1uF/10%/10V</text>
<text x="128.5" y="90.7">C273</text>
<text x="128.5" y="92.2">0018-SMD0402C/1uF/10%/10V</text>
<text x="38.6" y="96.3">R82</text>
<text x="41.7" y="96.3">0017-SMD0402R/33/5%</text>
<text x="128.5" y="112.6">C307</text>
<text x="46.2" y="115.1">Y3</text>
<text x="128.5" y="114.1">0018-SMD0402C/1uF/10%/10V</text>
<text x="44.6" y="121.2">C319</text>
<text x="44.6" y="122.1">0018-SMD0402C/0.1uF/10%/16V</text>
<text x="45.2" y="120.2">0021-SMD3225/30MHz</text>
</g>
<g font-size=".9" fill="#f00">
<text x="19.8" y="10.9">(2) RDP0</text>
<text x="19.8" y="8.8">(2) RDN0</text>
<text x="58.6" y="8.9">MIPI_CSI0_LANE0_CM</text>
<text x="58.6" y="11">MIPI_CSI0_LANE0_CP</text>
<text x="69.5" y="11">(9)</text>
<text x="69.6" y="8.9">(9)</text>
<text x="166.1" y="8.3">(2)</text>
<text x="166.1" y="9.4">(2)</text>
<text x="168.3" y="8.3">CAM_SCL0</text>
<text x="168.3" y="9.4">CAM_SDA0</text>
<text x="190.5" y="9.4">I2C_SDA_CAM</text>
<text x="190.6" y="8.3">I2C_SCL_CAM</text>
<text x="198.1" y="9.4">(9)</text>
<text x="198.1" y="8.3">(9)</text>
<text x="103.6" y="17">(9)</text>
<text x="103.6" y="14.9">(9)</text>
<text x="105.8" y="17">MIPI_CSI0_LANE1_CM</text>
<text x="105.8" y="14.9">MIPI_CSI0_LANE1_CP</text>
<text x="124.2" y="16.6">MDN1</text>
<text x="124.2" y="14.5">MDP1</text>
<text x="145" y="14.1">I2C_SCL_CAM</text>
<text x="145" y="12.1">I2C_SDA_CAM</text>
<text x="177.8" y="12.9">I2C_SDA_CAM</text>
<text x="177.9" y="14.9">I2C_SCL_CAM</text>
<text x="185.4" y="12.9">(9)</text>
<text x="185.4" y="14.9">(9)</text>
<text x="103.6" y="23.1">(9)</text>
<text x="103.6" y="21">(9)</text>
<text x="105.8" y="23.1">MIPI_CSI0_CLK_CM</text>
<text x="105.8" y="21">MIPI_CSI0_CLK_CP</text>
<text x="124.2" y="20.6">MCP</text>
<text x="124.2" y="22.6">MCN</text>
<text x="15.3" y="26.1">(2)RCP</text>
<text x="15.3" y="24.1">(2) RCN</text>
<text x="58.1" y="24.2">MIPI_CSI0_CLK_CM</text>
<text x="58.1" y="26.2">MIPI_CSI0_CLK_CP</text>
<text x="67.9" y="26.2">(9)</text>
<text x="68" y="24.2">(9)</text>
<text x="103.6" y="29.2">(9)</text>
<text x="103.6" y="27.1">(9)</text>
<text x="105.8" y="29.2">MIPI_CSI0_LANE0_CM</text>
<text x="105.8" y="27.1">MIPI_CSI0_LANE0_CP</text>
<text x="124.2" y="26.7">MDP0</text>
<text x="124.2" y="28.7">MDN0</text>
<text x="145.5" y="24.7">PWDN</text>
<text x="145.5" y="26.3">RESET_N</text>
<text x="178.5" y="27.1">X_CAP_RST</text>
<text x="184.8" y="27.1">(3)</text>
<text x="145.5" y="30.8">MCLK</text>
<text x="176.8" y="31.2">CAM_MCLK</text>
<text x="182.9" y="31.2">(9)</text>
<text x="19" y="42.5">(2) RDN1</text>
<text x="19.1" y="44.3">(2) RDP1</text>
<text x="58.1" y="42.5">MIPI_CSI0_LANE1_CM</text>
<text x="58.1" y="44.5">MIPI_CSI0_LANE1_CP</text>
<text x="69" y="44.5">(9)</text>
<text x="69.1" y="42.5">(9)</text>
<text x="138.3" y="53.8">(2)</text>
<text x="140.4" y="53.8">GPIO44_CAMERA_RESET</text>
<text x="172.4" y="53">RESET_N</text>
<text x="183.3" y="53.8">X_CAP_RST</text>
<text x="189.6" y="53.8">(3)</text>
<text x="143.3" y="56">(2)</text>
<text x="162.3" y="55.6">PWDN</text>
<text x="9.6" y="69.3">(2)</text>
<text x="9.7" y="71.3">(2)</text>
<text x="11.7" y="69.3">CAM_SDA0</text>
<text x="11.8" y="71.3">CAM_SCL0</text>
<text x="53.6" y="71.2">I2C_SCL</text>
<text x="53.6" y="69.2">I2C_SDA</text>
<text x="58.4" y="71.2">(5)</text>
<text x="58.5" y="69.2">(5)</text>
<text x="108.6" y="70.4">(9)</text>
<text x="110.8" y="70.4">VCAMD_PMU</text>
<text x="108.6" y="89.7">(9)</text>
<text x="110.8" y="89.7">VCAMA_PMU</text>
<text x="18.8" y="95.2">(3)</text>
<text x="20.9" y="95.2">X_CAP_CLKOUT</text>
<text x="45.4" y="94.4">CAM_MCLK</text>
<text x="53" y="95.3">CAM_MCLK</text>
<text x="59.1" y="95.3">(9)</text>
<text x="108.7" y="111.5">(9)</text>
<text x="110.8" y="111.5">VCAM_IO_PMU</text>
<text x="56.6" y="115.7">CAM_MCLK</text>
</g>
<g font-size=".9" fill="#00f">
<text x="25" y="10.5">RDP0</text>
<text x="25.1" y="8.4">RDN0</text>
<text x="177.5" y="7.5">CAM_SCL0</text>
<text x="177.5" y="8.5">CAM_SDA0</text>
<text x="20.1" y="23.7">RCN</text>
<text x="20" y="25.7">RCP</text>
<text x="24.5" y="42">RDN1</text>
<text x="24.6" y="44">RDP1</text>
<text x="154.7" y="53">GPIO44_CAMERA_RESET</text>
<text x="145.4" y="56">CAM_PWDN</text>
<text x="21" y="68.5">CAM_SDA0</text>
<text x="21" y="70.5">CAM_SCL0</text>
</g>
<g font-size=".9">
<text x="35.4" y="8.4">3</text>
<text x="35.4" y="10.4">4</text>
<text x="35.4" y="6.4">5</text>
<text x="45.4" y="8.4">1</text>
<text x="45.4" y="10.4">2</text>
<text x="35.4" y="12.4">6</text>
<text x="130.4" y="12.4">1</text>
<text x="130.4" y="14.5">3</text>
<text x="130.4" y="16.5">5</text>
<text x="142.5" y="12.4">2</text>
<text x="142.5" y="14.5">4</text>
<text x="142.5" y="16.5">6</text>
<text x="176.8" y="17">CAM_DOVDD</text>
<text x="34.8" y="23.6">3</text>
<text x="34.8" y="21.6">5</text>
<text x="44.9" y="23.6">1</text>
<text x="129.9" y="22.6">11</text>
<text x="130.4" y="18.5">7</text>
<text x="130.4" y="20.6">9</text>
<text x="142.5" y="18.5">8</text>
<text x="142.5" y="20.6">10</text>
<text x="142.5" y="22.6">12</text>
<text x="176.8" y="23.1">CAM_AVDD</text>
<text x="176.8" y="19">CAM_DVDD</text>
<text x="34.8" y="25.7">4</text>
<text x="34.8" y="27.7">6</text>
<text x="44.9" y="25.7">2</text>
<text x="129.9" y="24.6">13</text>
<text x="129.9" y="26.7">15</text>
<text x="129.9" y="28.7">17</text>
<text x="142.5" y="24.6">14</text>
<text x="142.5" y="26.7">16</text>
<text x="142.5" y="28.7">18</text>
<text x="112.3" y="33.2">WLED1</text>
<text x="129.9" y="30.7">19</text>
<text x="129.9" y="32.8">21</text>
<text x="142.5" y="30.7">20</text>
<text x="142.5" y="32.8">22</text>
<text x="177.3" y="33.2">WLED2</text>
<text x="34.8" y="41.9">3</text>
<text x="34.8" y="39.9">5</text>
<text x="44.9" y="41.9">1</text>
<text x="34.8" y="43.9">4</text>
<text x="34.8" y="46">6</text>
<text x="44.9" y="43.9">2</text>
<text x="57.4" y="62.7">增</text>
<text x="57.7" y="62.7">加 I 2C电</text>
<text x="60.6" y="62.7">平换 芯 片 ：SG M 4 5 5 3</text>
<text x="60.9" y="62.7">转</text>
<text x="135.7" y="70.3">CAM_DVDD</text>
<text x="135.1" y="89.6">CAM_AVDD</text>
<text x="135.1" y="111.5">CAM_DOVDD</text>
<text x="44" y="118.1">1</text>
<text x="44" y="116.1">4</text>
<text x="53.3" y="116.1">3</text>
<text x="53.3" y="118.1">2</text>
<text x="41.7" y="126.3">GND</text>
<text x="53.3" y="126.3">GND</text>
</g>
<g font-size=".9" fill="#004080">
<text x="37.1" y="9.1">IO3</text>
<text x="37.1" y="11.1">IO4</text>
<text x="37.1" y="7">GND2</text>
<text x="42.7" y="9.1">IO1</text>
<text x="42.7" y="11.1">IO2</text>
<text x="37.1" y="13.1">GND1</text>
<text x="132.1" y="13.1">GND_1</text>
<text x="132.1" y="15.2">MDP1</text>
<text x="132.1" y="17.2">MDN1</text>
<text x="137.4" y="13.1">I2C_SDA</text>
<text x="137.5" y="15.2">I2C_SCL</text>
<text x="137.9" y="17.2">DOVDD</text>
<text x="36.6" y="22.3">GND2</text>
<text x="132.1" y="19.2">GND_7</text>
<text x="132.1" y="21.3">CLK_P</text>
<text x="132.1" y="23.3">CLK_N</text>
<text x="137.6" y="21.3">GND_10</text>
<text x="138.6" y="19.2">DVDD</text>
<text x="138.6" y="23.3">AVDD</text>
<text x="36.6" y="24.3">IO3</text>
<text x="36.6" y="26.3">IO4</text>
<text x="36.6" y="28.4">GND1</text>
<text x="42.2" y="24.3">IO1</text>
<text x="42.2" y="26.3">IO2</text>
<text x="132.1" y="25.3">GND_13</text>
<text x="132.1" y="27.3">MDP0</text>
<text x="132.1" y="29.4">MDN0</text>
<text x="137.6" y="29.4">GND_18</text>
<text x="138.1" y="27.3">RESET</text>
<text x="138.4" y="25.3">PWDN</text>
<text x="132.1" y="31.4">GND_19</text>
<text x="132.1" y="33.4">LED1</text>
<text x="138.6" y="31.4">MCLK</text>
<text x="138.9" y="33.4">LED2</text>
<text x="36.6" y="40.6">GND2</text>
<text x="36.6" y="42.6">IO3</text>
<text x="36.6" y="44.6">IO4</text>
<text x="36.6" y="46.7">GND1</text>
<text x="42.2" y="42.6">IO1</text>
<text x="42.2" y="44.6">IO2</text>
<text x="45.7" y="118.8">XI</text>
<text x="45.7" y="116.8">VCC/GND XO</text>
<text x="50" y="118.8">GND</text>
</g>
<text font-size=".9" fill="#8000ff" x="154.7" y="55.2">CAM_PWDN</text>
<g font-size=".8">
<text x="130.1" y="37.8">HEADER-2X10-1_27MM_SMD_FEMALE</text>
<text x="57.4" y="63.5">1.65V ≤</text>
<text x="57.4" y="64.3">VCCA</text>
<text x="57.4" y="65.2">2.3V ≤</text>
<text x="60" y="64.3">≤</text>
<text x="61.4" y="65.2">VCCB</text>
<text x="61.7" y="64.3">VCCB.</text>
<text x="61.8" y="63.5">VCCA ≤</text>
<text x="63.9" y="65.2">≤</text>
<text x="65.5" y="65.2">5.5V.</text>
<text x="65.7" y="63.5">5.5V</text>
<text x="34.5" y="105.4">0019-SMD0603L/BLM18SG121TN1D</text>
</g>
<g font-size=".7">
<text x="21.3" y=".7">5</text>
<text x="62" y=".7">4</text>
<text x="102.6" y=".7">3</text>
<text x="143.3" y=".7">2</text>
<text x="183.9" y=".7">1</text>
<text x=".3" y="20.7">D</text>
<text x="204.5" y="20.7">D</text>
<text x=".3" y="58.8">C</text>
<text x="204.5" y="58.8">C</text>
<text x=".3" y="96.9">B</text>
<text x="204.5" y="96.9">B</text>
<text x=".3" y="135">A</text>
<text x="204.5" y="135">A</text>
<text x="21.3" y="154.2">5</text>
<text x="62" y="154.2">4</text>
<text x="102.6" y="154.2">3</text>
<text x="143.3" y="154.2">2</text>
<text x="183.9" y="154.2">1</text>
</g>
</svg>
